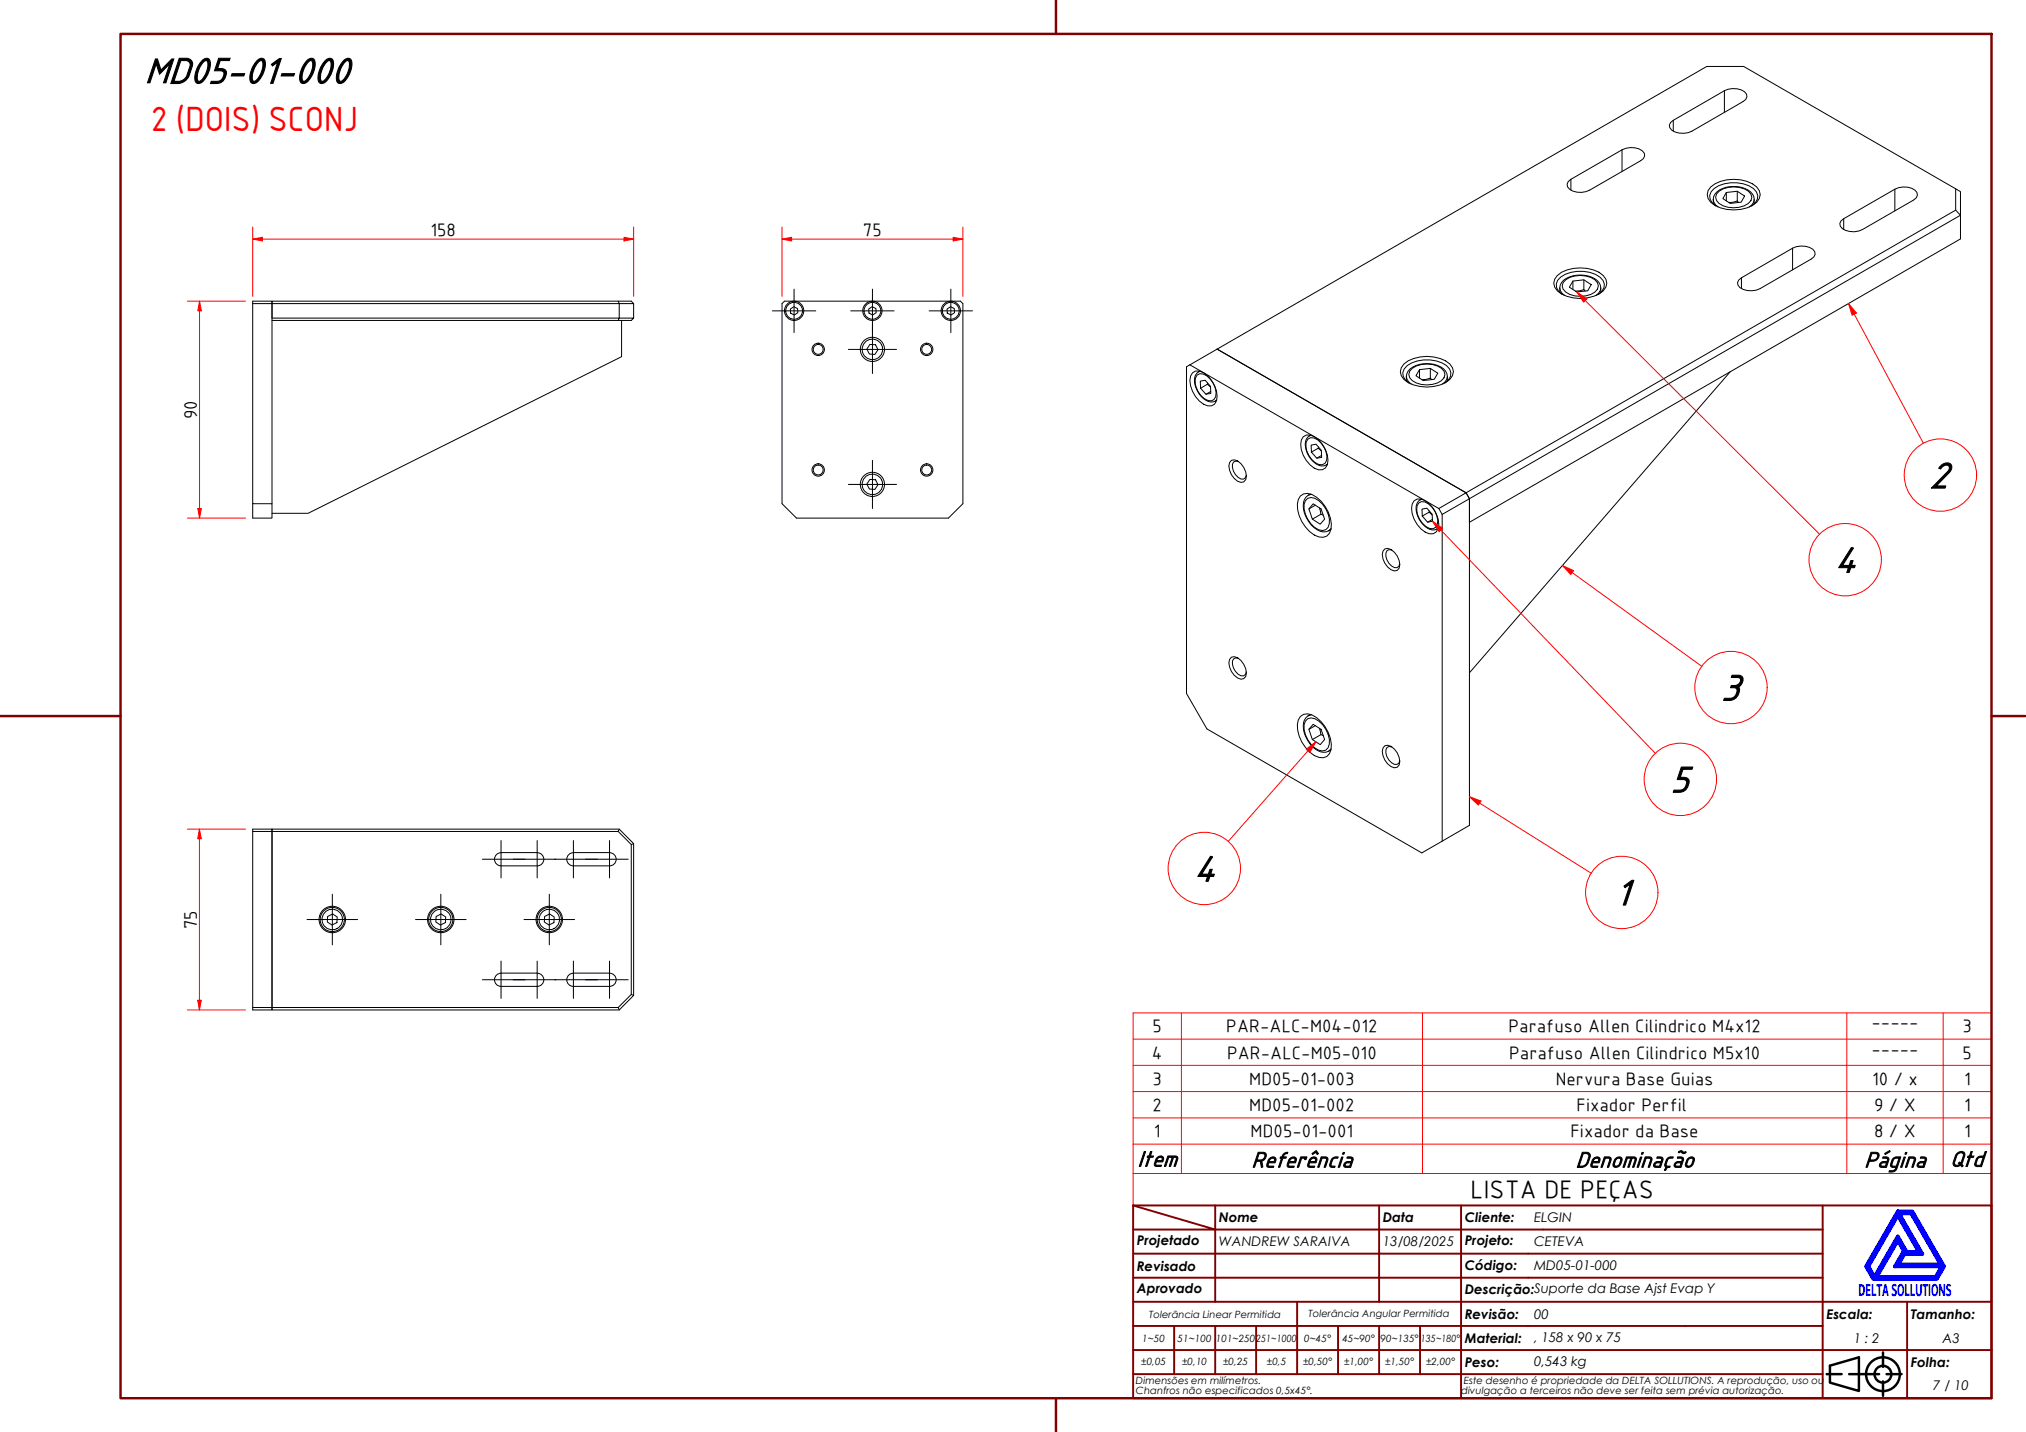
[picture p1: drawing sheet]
<svg xmlns="http://www.w3.org/2000/svg" width="420mm" height="297mm" viewBox="0 0 420 297" stroke-linecap="round" stroke-linejoin="round" font-family="sans-serif">
<!-- layer: Visible (ABNT) -->
<g fill="none" stroke="#000" stroke-width=".21">
<path d="M357.6 18.8a3.7 3.7 0 0 1 4.6 .7l.1 .6-.3 .5-.5 .5-10.6 6.1a3.7 3.7 0 0 1-4.6-.7l-.1-.6 .3-.5 .5-.4M357.6 18.8l-10.6 6.2M357.6 18.8v4.5M325.8 37.2v2.2M336.4 31.1a3.7 3.7 0 0 1 4.6 .7l.1 .5-.3 .6-.5 .4-10.6 6.1a3.7 3.7 0 0 1-4.6-.7l-.1-.5 .2-.5 .6-.5M336.4 31.1l-10.6 6.1M336.4 31.1v4.5M347 25v2.2M354.8 38.8a8 8 0 0 1 9.5 0 2.27 2.27 0 0 1-.9 3.8 8.2 8.2 0 0 1-8.6-.6 2.11 2.11 0 0 1 0-3.2zM356.5 39.7a5.6 5.6 0 0 1 6.1 0 1.48 1.48 0 0 1 0 2.5 5.6 5.6 0 0 1-6.1 0 1.48 1.48 0 0 1 0-2.5zM358 39.9l2.3-.2 1.5 1-.7 1.2-2.3 .3-1.5-1zM358 39.9v1.8"/>
<path d="M360.3 39.7v2M393 39.3a3.7 3.7 0 0 1 4.6 .6v.6l-.2 .5-.5 .5-10.7 6.1a3.7 3.7 0 0 1-4.6-.7v-.6l.2-.5 .6-.4M393 39.3l-10.6 6.1M393 39.3v4.4M405.6 39.2l1 .6v4.8l-101.9 58.8M323 57.2a7.9 7.9 0 0 1 9.5 0 2.07 2.07 0 0 1 0 3.1 7.9 7.9 0 0 1-9.5 0 2.07 2.07 0 0 1 0-3.1zM323.5 59.7l.1 .6 .3 .5 .6 .5M323.5 59.7a3 3 0 0 1 2.7-2.5 5.5 5.5 0 0 1 5.4 1.4 1.79 1.79 0 0 1-.6 2.7M323.5 59.7v1M324.7 58a5.5 5.5 0 0 1 6.1 0 1.49 1.49 0 0 1 0 2.6 5.6 5.6 0 0 1-6.1 0 1.48 1.48 0 0 1 0-2.6zM326.2 58.3l2.3-.3 1.5 1-.7 1.3-2.3 .3-1.5-1zM326.2 58.3v1.8"/>
<path d="M328.5 58v2.1M332 59.7v1M355.3 41.3l.1 .6 .9 1M355.3 41.3a3 3 0 0 1 2.7-2.5 5.5 5.5 0 0 1 5.4 1.4 1.79 1.79 0 0 1-.6 2.7M355.3 41.3v1M355.8 42.7a2.09 2.09 0 0 1-.3-3.6 7.4 7.4 0 0 1 8.1 0 2.04 2.04 0 0 1-.4 3.6M360.3 41.7l-1.8 .3M360.3 41.7l.3 .3M361.1 57.6v2.3M363.8 41.3v1M371.8 51.5a3.7 3.7 0 0 1 4.5 .7l.1 .6-.2 .5-.6 .4-10.6 6.2a3.7 3.7 0 0 1-4.6-.8l-.1-.5 .3-.5 .5-.5M371.8 51.5l-10.7 6.1"/>
<path d="M371.8 51.5v4.5M382.4 45.4v2.2M405.6 43.6l1 1v5l-101.9 58.7M52.4 63v41.5h4v3h-4v-3M52.4 62.5h4v.5h-4zM56.4 62.5h74.5l.5 .5h-75zM56.4 66h72l-.2 .5M56.4 63v41.5M128.2 62.5l.2 .5v3h3l-.5 .5h-74.5M128.9 66.5v7.5l-65 32.5h-7.5M131.4 63v3M162.2 63l.5-.5h36.5l.5 .5v41.5l-3 3h-31.5l-3-3z"/>
<path d="M163.9 64.1l.7-.5 .8 .4 .1 .9-.8 .4-.7-.4zM180.1 64.1l.8-.5 .8 .4v.9l-.7 .4-.8-.4zM180.4 71.4l1.2 .1 .5 1-.7 1-1.1-.1-.5-1zM196.4 64.1l.7-.5 .8 .4 .1 .9-.8 .4-.8-.4zM246.8 75.7l51.6 29.8M247.3 77.3a2.3 2.3 0 0 1 3.2 .7 5.8 5.8 0 0 1 1.8 5.1 1.66 1.66 0 0 1-2.7 .7 5.8 5.8 0 0 1-2.7-5.8zM248.3 77.8a2.02 2.02 0 0 1 2.7 .8 4.3 4.3 0 0 1 1.1 3.7l-.3 .6a2.01 2.01 0 0 1-2.8-.9 4.4 4.4 0 0 1-1.1-3.6zM248.5 77.1a2.69 2.69 0 0 0-.4 3.6 3.8 3.8 0 0 0 3.5 2.7l.5-.2M248.8 77l-.3 .1M248.9 77l-.4 .1M248.9 79.1l1-.2 1.1 1.2 .1 1.5-1 .2-1.1-1.3zM250.4 79.4v.3"/>
<path d="M252.4 72.4l-6.3 3.7v67.8l4.2 7.3 44.6 25.7 9.8-5.7v-67.8M252.4 72.4l101.5-58.6h7.7l44 25.4v4.4l-101.6 58.6 .7 1.2M252.4 72.4l51.6 29.8M291.1 75.5a7.9 7.9 0 0 1 9.6 0 2.09 2.09 0 0 1 0 3.2 7.9 7.9 0 0 1-9.6 0 2.09 2.09 0 0 1 0-3.2zM291.7 78.1l.1 .6 .9 1M291.7 78.1a3 3 0 0 1 2.7-2.5 5.5 5.5 0 0 1 5.4 1.4 1.78 1.78 0 0 1-.7 2.7M291.7 78.1v.9M292.2 79.4a2.06 2.06 0 0 1-.4-3.6 7.5 7.5 0 0 1 8.2 0 2.05 2.05 0 0 1-.4 3.6M292.9 76.4a5.6 5.6 0 0 1 6.1 0 1.48 1.48 0 0 1-.1 2.6 5.5 5.5 0 0 1-6-.1 1.49 1.49 0 0 1 0-2.5zM294.4 76.7l2.2-.3 1.6 1-.8 1.3-2.2 .2-1.6-1zM294.4 76.7v1.7M296.6 78.5l-1.7 .3"/>
<path d="M296.6 76.4v2.1M296.6 78.5l.3 .2M300.2 78.1v.9M324 61.1a2.05 2.05 0 0 1-.3-3.6 7.4 7.4 0 0 1 8.1 0 2.02 2.02 0 0 1 .9 1.9 2.02 2.02 0 0 1-1.3 1.7M328.5 60.1l-1.8 .3M328.5 60.1l.3 .3M358.8 77.1l-54.1 62.5M180.4 99.4l1.2 .1 .5 1-.7 1-1.1-.1-.5-1zM251 80.3l-.6-.6-1.4 .8M251.1 81.2l-1 .6M252.3 83l-.2 .2M255.4 95.5a2.24 2.24 0 0 1 2.5 1.5 2.23 2.23 0 0 1 0 3 2.27 2.27 0 0 1-2.5-1.5 2.3 2.3 0 0 1 0-3z"/>
<path d="M256.9 95.7l-.6-.1-.5 .2a2.46 2.46 0 0 0 1 3.2l.5 .4h.6l.4-.3 .2-.5M270.3 90.6a2.34 2.34 0 0 1 3.2 .6 5.8 5.8 0 0 1 1.8 5.2 1.7 1.7 0 0 1-2.7 .7 5.8 5.8 0 0 1-2.7-5.8zM271.3 91.1a2.02 2.02 0 0 1 2.7 .8 4.2 4.2 0 0 1 1.1 3.6l-.3 .6a2 2 0 0 1-2.8-.8 4.3 4.3 0 0 1-1.1-3.6zM271.5 90.4a2.49 2.49 0 0 0-.6 3 4.5 4.5 0 0 0 3.2 3.3l.9-.2M271.8 90.3l-.3 .1M271.9 90.3l-.4 .1M271.9 92.3l1-.2 1.1 1.3 .1 1.5-1 .1-1.1-1.2zM273.4 92.7v.3M274 93.5l-.6-.5-1.4 .8M274.1 94.5l-1 .5M275.3 96.3l-.3 .2M275.3 96.2l-.3 .3"/>
<path d="M269.7 102.9a2.49 2.49 0 0 1 3.3 .3 7.5 7.5 0 0 1 3 6.5 1.88 1.88 0 0 1-2.5 1.7 7 7 0 0 1-4.3-7.8zM271.2 103.4a2.74 2.74 0 0 1 3.1 1.2 4.9 4.9 0 0 1 1.1 4.8 1.79 1.79 0 0 1-2.8 0 5.9 5.9 0 0 1-2.2-4.8l.3-.7zM271.3 102.7a3 3 0 0 0-.8 3.6 5.4 5.4 0 0 0 3.9 4l1.1-.2M271.8 102.5l-.5 .2M272 102.5l-.7 .2M272.3 104.5l1.7 1.1 .7 2.1-.9 1-1.6-1-.8-2.1zM272.8 104.8l-1.4 .8M273.6 105.4l.3 1.3M274.4 106.9l-.5-.2-1.7 1M276 109.8l-.5 .3M276.1 109.6l-.6 .5M287.2 113.9a2.28 2.28 0 0 1 2.6 1.4 2.27 2.27 0 0 1 0 3 2.28 2.28 0 0 1-2.6-1.5 2.28 2.28 0 0 1 0-2.9z"/>
<path d="M288.7 114.1l-.6-.1-.4 .2a2.57 2.57 0 0 0 2 3.6l.4-.3 .2-.6M293.3 103.9a2.31 2.31 0 0 1 3.1 .6 5.8 5.8 0 0 1 1.8 5.2 1.66 1.66 0 0 1-2.6 .7 5.8 5.8 0 0 1-2.7-5.9zM294.2 104.3l.6-.2a3.5 3.5 0 0 1 3.2 2.9 1.85 1.85 0 0 1-.8 2.7 3.2 3.2 0 0 1-2.8-2 3 3 0 0 1-.2-3.4zM294.5 103.7a2.42 2.42 0 0 0-.6 2.9 4.6 4.6 0 0 0 3.2 3.3l.9-.2M294.8 103.5l-.3 .2M294.9 103.5l-.4 .2M294.9 105.6l1-.2 1.1 1.3 .1 1.4-1 .2-1.1-1.3zM296.4 106v.2M297 106.8l-.6-.6-1.4 .8M297.1 107.7l-1 .6M298.3 109.6l-.3 .1M298.3 109.5l-.3 .2"/>
<path d="M298.4 105.5l5.6-3.3 .7 1.2-5.6 3.3M298.4 105.5l.7 1.2M299.1 106.7v67.8M255.4 136.3a2.24 2.24 0 0 1 2.5 1.5 2.2 2.2 0 0 1 0 3 2.27 2.27 0 0 1-2.5-1.5 2.28 2.28 0 0 1 0-3zM256.9 136.6l-.6-.1-.5 .2a2.46 2.46 0 0 0 1 3.2l.5 .3h.6l.4-.3 .2-.5M269.7 148.6a2.45 2.45 0 0 1 3.3 .3 7.5 7.5 0 0 1 3 6.6 1.88 1.88 0 0 1-2.5 1.6 7 7 0 0 1-4.3-7.8zM270.7 149.6a1.77 1.77 0 0 1 2.8 0 5.1 5.1 0 0 1 1.9 5.5 1.79 1.79 0 0 1-2.8 0 5.9 5.9 0 0 1-2.2-4.8zM271.3 148.5a2.98 2.98 0 0 0-.8 3.5 5.4 5.4 0 0 0 3.9 4l1.1-.2M271.8 148.2l-.5 .3M272 148.3l-.7 .2M272.3 150.2l1.7 1.1 .7 2.1-.9 1.1-1.6-1.1-.8-2.1zM272.8 150.5l-1.4 .8"/>
<path d="M273.6 151.1l.3 1.3M274.4 152.6l-.5-.2-1.7 1M276 155.6l-.5 .2M276.1 155.3l-.6 .5M287.2 154.7a2.28 2.28 0 0 1 2.6 1.5 2.27 2.27 0 0 1 0 2.9 2.28 2.28 0 0 1-2.6-1.4 2.28 2.28 0 0 1 0-3zM288.7 154.9l-.6-.1-.4 .2a2.55 2.55 0 0 0 2 3.6l.4-.3 .2-.6M52.4 172h4v.5h-4zM52.4 172.5v36.5h4v.5h-4v-.5M56.4 172h72l3 3v31.5l-3 3h-72v-.5h71.8l2.7-2.7v-31.1l-2.7-2.7h-71.8zM56.4 172.5v36.5M103.9 176.9h7.5M103.9 176.9a1.37 1.37 0 0 0-1.3 1.3 1.37 1.37 0 0 0 1.3 1.4h7.5a1.37 1.37 0 0 0 1.4-1.4 1.37 1.37 0 0 0-1.4-1.3"/>
<path d="M118.9 176.9a1.37 1.37 0 0 0-1.4 1.3 1.37 1.37 0 0 0 1.4 1.4M118.9 176.9h7.5M126.4 176.9a1.37 1.37 0 0 1 1.4 1.3 1.37 1.37 0 0 1-1.4 1.4h-7.5M128.4 172l-.2 .5M131.4 175l-.5 .2M67.9 190.1l1.1-.5 .9 .6v1.2l-1.1 .5-.9-.7zM90.4 190.1l1.1-.5 .9 .6v1.2l-1.1 .5-.9-.7zM112.9 190.1l1.1-.5 .9 .6v1.2l-1.1 .5-.9-.7zM103.9 201.9h7.5M103.9 201.9a1.37 1.37 0 0 0-1.3 1.3 1.37 1.37 0 0 0 1.3 1.4h7.5a1.37 1.37 0 0 0 1.4-1.4 1.37 1.37 0 0 0-1.4-1.3M118.9 201.9a1.37 1.37 0 0 0-1.4 1.3 1.37 1.37 0 0 0 1.4 1.4M118.9 201.9h7.5"/>
<path d="M126.4 201.9a1.37 1.37 0 0 1 1.4 1.3 1.37 1.37 0 0 1-1.4 1.4h-7.5M128.2 209l.2 .5M130.9 206.3l.5 .2"/>
<circle cx="164.7" cy="64.5" r="2"/>
<circle cx="164.7" cy="64.5" r="1.75"/>
<circle cx="169.7" cy="72.5" r="1.28"/>
<circle cx="169.7" cy="72.5" r="1.03"/>
<circle cx="180.9" cy="72.5" r="2.13"/>
<circle cx="180.9" cy="64.5" r="2"/>
<circle cx="180.9" cy="64.5" r="1.75"/>
<circle cx="180.9" cy="72.5" r="2.51"/>
<circle cx="192.2" cy="72.5" r="1.28"/>
<circle cx="192.2" cy="72.5" r="1.03"/>
<circle cx="197.2" cy="64.5" r="2"/>
<circle cx="197.2" cy="64.5" r="1.75"/>
<circle cx="169.7" cy="97.5" r="1.28"/>
<circle cx="169.7" cy="97.5" r="1.03"/>
<circle cx="192.2" cy="97.5" r="1.28"/>
<circle cx="192.2" cy="97.5" r="1.03"/>
<circle cx="180.9" cy="100.5" r="2.13"/>
<circle cx="180.9" cy="100.5" r="2.51"/>
<circle cx="68.9" cy="190.7" r="2.74"/>
<circle cx="68.9" cy="190.7" r="2.51"/>
<circle cx="68.9" cy="190.7" r="2.13"/>
<circle cx="91.4" cy="190.7" r="2.74"/>
<circle cx="91.4" cy="190.7" r="2.51"/>
<circle cx="91.4" cy="190.7" r="2.13"/>
<circle cx="113.9" cy="190.7" r="2.74"/>
<circle cx="113.9" cy="190.7" r="2.51"/>
<circle cx="113.9" cy="190.7" r="2.13"/>
</g>
<path d="M304.7 165.3l2.2 1.3M235 215.5h178M245 210.1v33.3M295 210.1v33.3M383 210.1v33.3M403 210.1v33.3M235 237.3h178v-27.2h-178v33.3M235 221h178M235 226.4h178M235 231.9h178M413 237.3v6.1h-178M235 243.4v6.6h178v-6.6" fill="none" stroke="#f00" stroke-width=".21"/>
<!-- layer: Borda A3/A4 (ABNT) -->
<path d="M25 7h388v283h-388zM219 0v7M0 148.5h25M413 148.5h7M219 290v7" fill="none" stroke="#800000" stroke-width=".51"/>
<path d="M393.6 257.3l1.2 2.2-1.8 3.2h9.7l-1.3 2.2h-12.2zM393.6 252.1l4.4 7.6h-2.6l-1.8-3.2-4.9 8.4-1.2-2.2zM393.6 251.3h3l6.6 11.4-1.5 2.6h-13.2l-1.5-2.6zM393.8 251.7h2.5l6.2 10.6h-8.8l1.2-2.2h3.8zM395 259.7h.2l-.1 .2z" fill="none" stroke="#00f" stroke-width=".8"/>
<!-- layer: 0 -->
<path d="M388.5 265.3h13.2" fill="none" stroke="#000" stroke-width=".21"/>
<g fill="none" stroke="#800000" stroke-width=".4">
<path d="M235 250l17 5h-17M235 250h178v40h-178zM252 255h34v5h17M252 255v15M252 250v5M286 250v5h17v5M303 250v5h75M378 250v20h-143M235 260h51v10M235 275h17M243.5 275v10M260.5 275h-8.5v10"/>
<path d="M269 270v15h-8.5M277.5 275v10h-8.5M286 275v10h8.5M294.5 275v10M303 275h-42.5v10M303 260v5h-68M303 275v10h75M303 260h75M303 275h75M378 265h-75v10M395.5 270v10h17.5M413 270h-35v10h17.5v10"/>
<path d="M235 285h25.5M235 280h143v10M277.5 285h8.5M294.5 285h8.5v5"/>
</g>
<g fill="none" stroke="#000" stroke-width=".51">
<path d="M378.8 285h3.1M379.5 283.3l6-1.8v7l-6-1.7zM383.5 285h6.2M390.5 280.5v3M390.5 286.5v3M391.2 285h3.2"/>
<circle cx="390.5" cy="285" r="3.5"/>
<circle cx="390.5" cy="285" r="1.75"/>
</g>
<path d="M304.7 165.3l2.4 .9-.5 .8z" fill="#f00"/>
<g fill="none" stroke="#f00" stroke-width=".21">
<path d="M324 117.3l2.1 1.5M304.7 165.3l2.4 .9-.5 .8zM306.9 166.6l23.1 14.5"/>
<circle cx="336.3" cy="185.1" r="7.5"/>
</g>
<path d="M324 117.3l2.3 1.1-.5 .8z" fill="#f00"/>
<g fill="none" stroke="#f00" stroke-width=".21">
<path d="M383.3 63l1.2 2.2M324 117.3l2.3 1.1-.5 .8zM326.1 118.8l26.8 19.4"/>
<circle cx="359" cy="142.6" r="7.5"/>
</g>
<path d="M383.3 63l1.7 1.9-.9 .5z" fill="#f00"/>
<g fill="none" stroke="#f00" stroke-width=".21">
<path d="M383.3 63l1.7 1.9-.9 .5zM384.5 65.2l14.4 26.8M272.9 153.9l-1.6 1.9"/>
<circle cx="402.4" cy="98.5" r="7.5"/>
</g>
<path d="M270.9 155.4l2-1.5-1.3 2.2z" fill="#f00"/>
<g fill="none" stroke="#f00" stroke-width=".21">
<path d="M327 60.6l1.8 1.7M270.9 155.4l2-1.5-1.3 2.2zM271.3 155.8l-16.6 18.7"/>
<circle cx="249.8" cy="180.1" r="7.5"/>
</g>
<path d="M327 60.6l2.1 1.4-.7 .7z" fill="#f00"/>
<g fill="none" stroke="#f00" stroke-width=".21">
<path d="M327 60.6l2.1 1.4-.7 .7zM328.8 62.3l48.6 48.5M297.1 108.1l1.7 1.8"/>
<circle cx="382.7" cy="116.1" r="7.5"/>
</g>
<path d="M297.1 108.1l2.1 1.5-.8 .7z" fill="#f00"/>
<g fill="none" stroke="#f00" stroke-width=".21">
<path d="M297.1 108.1l2.1 1.5-.8 .7zM298.8 109.9l44.5 46.4"/>
<circle cx="348.5" cy="161.7" r="7.5"/>
</g>
<!-- layer: Marca de centro (ISO) -->
<g fill="none" stroke="#000" stroke-width=".21">
<path d="M164.7 60v9M180.9 60v9M197.2 60v9M160.2 64.5h9M175.9 72.5h10M176.4 64.5h9M180.9 67.5v10M192.7 64.5h9M180.9 95.5v10M175.9 100.5h10M100 178.2h8.9M103.9 174.4v7.7"/>
<path d="M106.4 178.2h8.9M111.4 174.4v7.7M115 178.2h8.9M118.9 174.4v7.7M121.4 178.2h8.9M126.4 174.4v7.7M63.7 190.7h10.5M68.9 185.5v10.5M86.2 190.7h10.5M91.4 185.5v10.5M103.9 199.4v7.7M108.7 190.7h10.5"/>
<path d="M111.4 199.4v7.7M113.9 185.5v10.5M118.9 199.4v7.7M126.4 199.4v7.7M100 203.2h8.9M106.4 203.2h8.9M115 203.2h8.9M121.4 203.2h8.9"/>
</g>
<path d="M52.4 49.6h2" fill="none" stroke="#f00" stroke-width=".21"/>
<path d="M52.4 49.6l2-.4v.8z" fill="#f00"/>
<path d="M52.4 49.6l2-.4v.8zM129.4 49.6h2" fill="none" stroke="#f00" stroke-width=".21"/>
<path d="M129.4 49.2l2 .4-2 .4z" fill="#f00"/>
<path d="M52.4 47.1v14.4M54.4 49.6h75M129.4 49.2l2 .4-2 .4zM131.4 47.1v14.4M41.4 62.5v2" fill="none" stroke="#f00" stroke-width=".21"/>
<path d="M41.4 62.5l.4 2h-.8z" fill="#f00"/>
<path d="M41.4 62.5l.4 2h-.8zM41.4 105.5v2" fill="none" stroke="#f00" stroke-width=".21"/>
<path d="M41 105.5h.8l-.4 2z" fill="#f00"/>
<path d="M162.2 49.6h2M38.9 62.5h12M41.4 64.5v41M38.9 107.5h12M41 105.5h.8l-.4 2z" fill="none" stroke="#f00" stroke-width=".21"/>
<path d="M162.2 49.6l2-.4v.8z" fill="#f00"/>
<path d="M162.2 49.6l2-.4v.8zM197.7 49.6h2" fill="none" stroke="#f00" stroke-width=".21"/>
<path d="M197.7 49.2l2 .4-2 .4z" fill="#f00"/>
<path d="M162.2 47.1v14.4M164.2 49.6h33.5M197.7 49.2l2 .4-2 .4zM199.7 47.1v14.4M41.4 172v2" fill="none" stroke="#f00" stroke-width=".21"/>
<path d="M41.4 172l.3 2h-.7z" fill="#f00"/>
<path d="M41.4 172l.3 2h-.7zM41.4 207.5v2" fill="none" stroke="#f00" stroke-width=".21"/>
<path d="M41 207.5h.7l-.3 2z" fill="#f00"/>
<path d="M38.9 172h12M41.4 174v33.5M38.9 209.5h12M41 207.5h.7l-.3 2z" fill="none" stroke="#f00" stroke-width=".21"/>
<g font-size="8.1">
<text x="30" y="17.2">MD05-01-000</text>
<text x="400.2" y="101.1">2</text>
<text x="380.5" y="118.7">4</text>
<text x="356.8" y="145.2">3</text>
<text x="346.4" y="164.2">5</text>
<text x="247.6" y="182.7">4</text>
<text x="335" y="187.7">1</text>
</g>
<text font-size="7" fill="#f00" x="31.3" y="27.1">2 (DOIS) SCONJ</text>
<text font-size="5.4" x="305" y="248.5">LISTA DE PEÇAS</text>
<g font-size="4.9">
<text x="235.9" y="241.9">Item</text>
<text x="259.5" y="242.1">Referência</text>
<text x="326.8" y="242.1">Denominação</text>
<text x="386.6" y="242.1">Página</text>
<text x="404.4" y="241.9">Qtd</text>
</g>
<g font-size="3.9">
<text x="89.3" y="49">158</text>
<text x="179" y="49">75</text>
<text x="40.8" y="86.9" transform="rotate(-90 40.8 86.9)">90</text>
<text x="40.8" y="192.7" transform="rotate(-90 40.8 192.7)">75</text>
<text x="239" y="214.1">5</text>
<text x="254.3" y="214.1">PAR-ALC-M04-012</text>
<text x="312.8" y="214.1">Parafuso Allen Cilindrico M4x12</text>
<text x="388.1" y="213.3">-----</text>
<text x="407" y="214.1">3</text>
<text x="238.9" y="219.6">4</text>
<text x="254.5" y="219.6">PAR-ALC-M05-010</text>
<text x="313" y="219.6">Parafuso Allen Cilindrico M5x10</text>
<text x="388.1" y="218.8">-----</text>
<text x="407" y="219.6">5</text>
<text x="239" y="225">3</text>
<text x="259.1" y="225">MD05-01-003</text>
<text x="322.6" y="225">Nervura Base Guias</text>
<text x="388.2" y="225">10 / x</text>
<text x="407.3" y="225">1</text>
<text x="239" y="230.4">2</text>
<text x="259.1" y="230.4">MD05-01-002</text>
<text x="327" y="230.4">Fixador Perfil</text>
<text x="388.7" y="230.5">9 / X</text>
<text x="407.3" y="230.4">1</text>
<text x="239.3" y="235.9">1</text>
<text x="259.4" y="235.9">MD05-01-001</text>
<text x="325.7" y="235.9">Fixador da Base</text>
<text x="388.7" y="235.9">8 / X</text>
<text x="407.3" y="235.9">1</text>
</g>
<text font-size="3.9" fill="#00f" x="385.4" y="268.8">DELTASOLLUTIONS</text>
<g font-size="2.8">
<text x="252.8" y="253.5">Nome</text>
<text x="286.8" y="253.5">Data</text>
<text x="303.8" y="253.6">Cliente:</text>
<text x="318.1" y="253.5">ELGIN</text>
<text x="235.8" y="263.6">Revisado</text>
<text x="235.8" y="258.3">Projetado</text>
<text x="252.8" y="258.5">WANDREW SARAIVA</text>
<text x="286.8" y="258.4">13/08/2025</text>
<text x="303.8" y="263.4">Código:</text>
<text x="303.8" y="258.3">Projeto:</text>
<text x="318.1" y="263.5">MD05-01-000</text>
<text x="318.1" y="258.5">CETEVA</text>
<text x="235.8" y="268.3">Aprovado</text>
<text x="303.8" y="268.3">Descrição:Suporte da Base Ajst Evap Y</text>
<text x="303.8" y="273.6">Revisão:</text>
<text x="318.1" y="273.5">00</text>
<text x="378.8" y="273.5">Escala:</text>
<text x="396.3" y="273.5">Tamanho:</text>
<text x="303.8" y="278.6">Material:</text>
<text x="318.1" y="278.5">, 158 x 90 x 75</text>
<text x="384.4" y="278.5">1 : 2</text>
<text x="402.8" y="278.5">A3</text>
<text x="303.8" y="283.5">Peso:</text>
<text x="318.1" y="283.3">0,543 kg</text>
<text x="396.3" y="283.5">Folha:</text>
<text x="400.9" y="288.4">7 / 10</text>
</g>
<g font-size="2.1">
<text x="238.3" y="273.3">Tolerância Linear Permitida</text>
<text x="271.4" y="273.1">Tolerância Angular Permitida</text>
<text x="236.9" y="278.3">1~50</text>
<text x="244.2" y="278.3">51~100</text>
<text x="252.1" y="278.3">101~250</text>
<text x="260.5" y="278.3">251~1000</text>
<text x="270.5" y="278.3">0~45°</text>
<text x="278.4" y="278.3">45~90°</text>
<text x="286.3" y="278.3">90~135°</text>
<text x="294.7" y="278.3">135~180°</text>
<text x="235.6" y="287.1">Dimensões em milímetros.</text>
<text x="236.6" y="283.2">±0,05</text>
<text x="245.2" y="283.2">±0,10</text>
<text x="253.7" y="283.2">±0,25</text>
<text x="262.7" y="283.2">±0,5</text>
<text x="270.2" y="283.2">±0,50°</text>
<text x="278.7" y="283.2">±1,00°</text>
<text x="287.2" y="283.2">±1,50°</text>
<text x="295.7" y="283.2">±2,00°</text>
<text x="303.6" y="287.1">Este desenho é propriedade da DELTA SOLLUTIONS. A reprodução, uso ou</text>
<text x="235.6" y="289.2">Chanfros não especificados 0,5x45°.</text>
<text x="303" y="289.2">divulgação a terceiros não deve ser feita sem prévia autorização.</text>
</g>
</svg>
